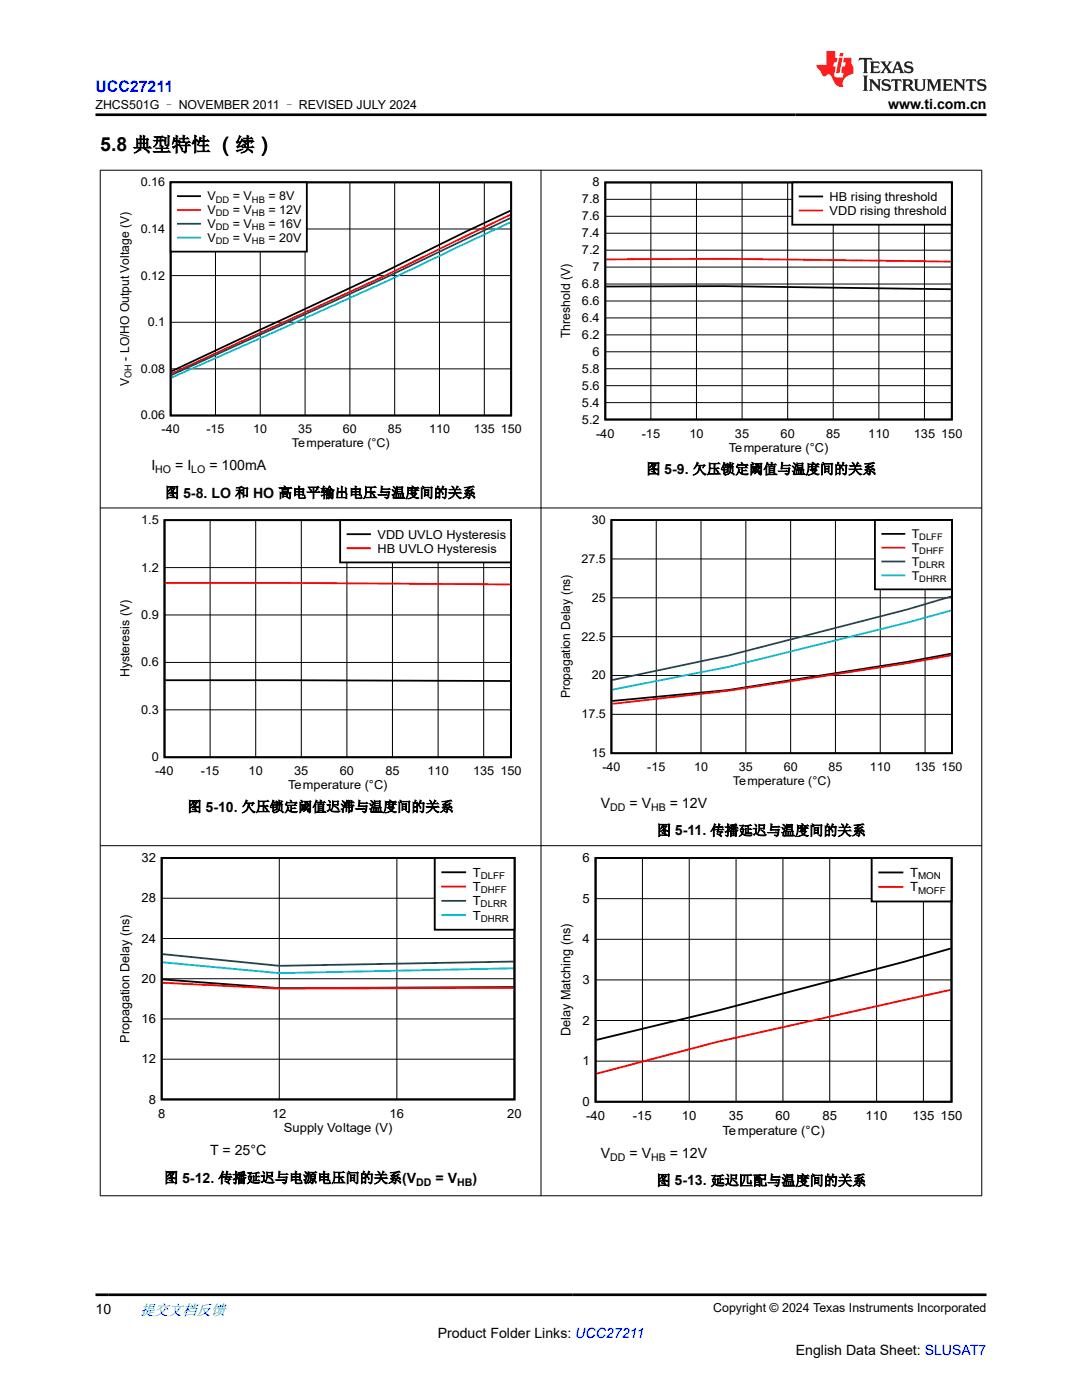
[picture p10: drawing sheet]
<svg xmlns="http://www.w3.org/2000/svg" width="216mm" height="279mm" viewBox="0 0 216 279" stroke-linecap="round" stroke-linejoin="round" font-family="sans-serif">
<path d="M34.1 36.4h67.9v46.5h-67.9zM101.8 42.1l-8.7 4.1-16.1 7.9-42.8 20" fill="none" stroke="#000" stroke-width=".36"/>
<path d="M43 36.4v46.5M51.9 36.4v46.5M60.9 36.4v46.5M69.8 36.4v46.5M78.8 36.4v46.5M87.7 36.4v46.5M96.6 36.4v46.5M34.1 55h67.9M34.1 45.7h67.9M34.1 73.6h67.9M34.1 64.3h67.9" fill="none" stroke="#000" stroke-width=".2"/>
<path d="M101.8 42.9l-24.8 12.1-42.8 19.6" fill="none" stroke="#f00" stroke-width=".36"/>
<path d="M101.8 43.5l-24.8 11.9-42.8 19.4" fill="none" stroke="#156" stroke-width=".36"/>
<path d="M101.8 44.4l-24.8 11.8-42.8 19.2" fill="none" stroke="#0bc" stroke-width=".36"/>
<path d="M34 36.4h27.2v13.8h-27.2z" fill-rule="evenodd" fill="#fff"/>
<path d="M34 36.4h27.2v13.8h-27.2zM35.5 39.1h4.4M120.8 36.4h69.1v47.3h-69.1zM121 57.2l23.4-.1 45.3 .6" fill="none" stroke="#000" stroke-width=".36"/>
<path d="M35.5 41.9h4.4M121 51.8l23.4-.2 45.3 .6" fill="none" stroke="#f00" stroke-width=".36"/>
<path d="M35.5 44.7h4.4" fill="none" stroke="#156" stroke-width=".36"/>
<path d="M35.5 47.4h4.4" fill="none" stroke="#0bc" stroke-width=".36"/>
<g fill="none" stroke="#000" stroke-width=".2">
<path d="M120.8 39.8h69.1M129.9 36.4v47.3M139 36.4v47.3M148.1 36.4v47.3M157.2 36.4v47.3M166.3 36.4v47.3M175.4 36.4v47.3M184.5 36.4v47.3M120.8 56.7h69.1M120.8 53.3h69.1M120.8 49.9h69.1M120.8 46.5h69.1"/>
<path d="M120.8 43.2h69.1M120.8 77h69.1M120.8 73.6h69.1M120.8 70.2h69.1M120.8 66.8h69.1M120.8 63.4h69.1M120.8 60.1h69.1M120.8 80.4h69.1"/>
</g>
<path d="M158.1 36.4h31.8v8.4h-31.8z" fill-rule="evenodd" fill="#fff"/>
<path d="M158.1 36.4h31.8v8.4h-31.8zM159.6 39.2h4.5M32.8 103.8h69.2v47.3h-69.2zM33 135.8l68.8 .1" fill="none" stroke="#000" stroke-width=".36"/>
<path d="M159.6 42h4.5M33 116.3h23.5l45.3 .3" fill="none" stroke="#f00" stroke-width=".36"/>
<path d="M32.8 113.3h69.2M41.9 103.8v47.3M51 103.8v47.3M60.1 103.8v47.3M69.2 103.8v47.3M78.3 103.8v47.3M87.4 103.8v47.3M96.5 103.8v47.3M32.8 132.2h69.2M32.8 122.7h69.2M32.8 141.7h69.2" fill="none" stroke="#000" stroke-width=".2"/>
<path d="M67.9 103.8h34.1v8.4h-34.1z" fill-rule="evenodd" fill="#fff"/>
<path d="M67.9 103.8h34.1v8.4h-34.1zM69.4 106.6h4.4M122 103.8h67.9v46.5h-67.9zM189.8 130.5l-8.8 1.6-35.7 5.6-23.1 2.2" fill="none" stroke="#000" stroke-width=".36"/>
<path d="M69.4 109.4h4.4M189.8 130.8l-8.8 1.6-35.7 5.5-23.1 2.6" fill="none" stroke="#f00" stroke-width=".36"/>
<path d="M122 119.3h68M122 111.6h68M130.9 103.8v46.5M139.9 103.8v46.5M148.8 103.8v46.5M157.8 103.8v46.5M166.7 103.8v46.5M175.6 103.8v46.5M184.6 103.8v46.5M122 134.8h68M122 127.1h68M122 142.6h68" fill="none" stroke="#000" stroke-width=".2"/>
<path d="M189.8 119l-8.8 2.6-35.7 9.2-23.1 4.9" fill="none" stroke="#156" stroke-width=".36"/>
<path d="M189.8 121.8l-8.8 2.5-35.7 8.8-23.1 4.5" fill="none" stroke="#0bc" stroke-width=".36"/>
<path d="M174.6 103.8h15.3v13.8h-15.3z" fill-rule="evenodd" fill="#fff"/>
<path d="M174.6 103.8h15.3v13.8h-15.3zM176.1 106.5h4.3" fill="none" stroke="#000" stroke-width=".36"/>
<path d="M176.1 109.3h4.3" fill="none" stroke="#f00" stroke-width=".36"/>
<path d="M176.1 112.1h4.3" fill="none" stroke="#156" stroke-width=".36"/>
<path d="M176.1 114.8h4.3" fill="none" stroke="#0bc" stroke-width=".36"/>
<path d="M32.3 171.2h70.4v48.2h-70.4zM32.4 195.5l23.3 1.7 46.8-.2" fill="none" stroke="#000" stroke-width=".37"/>
<path d="M32.3 179.3h70.4M55.7 171.2v48.2M79.2 171.2v48.2M32.3 195.3h70.4M32.3 187.3h70.4M32.3 211.4h70.4M32.3 203.3h70.4" fill="none" stroke="#000" stroke-width=".2"/>
<path d="M32.4 196.1l23.3 1.2 46.8-.2" fill="none" stroke="#f00" stroke-width=".37"/>
<path d="M32.4 190.4l23.3 2.4 46.8-.9" fill="none" stroke="#156" stroke-width=".37"/>
<path d="M32.4 192l23.3 2.2 46.8-1" fill="none" stroke="#0bc" stroke-width=".37"/>
<path d="M86.7 171.2h16v14.3h-16z" fill-rule="evenodd" fill="#fff"/>
<path d="M86.7 171.2h16v14.3h-16zM88.3 174.1h4.5M118.8 171.2h71.1v48.7h-71.1zM189.7 189.3l-9.2 2.6-37.4 9.8-24.1 5.8" fill="none" stroke="#000" stroke-width=".37"/>
<path d="M88.3 176.9h4.5M189.7 197.6l-46.6 10.3-24.1 6.4" fill="none" stroke="#f00" stroke-width=".37"/>
<path d="M88.3 179.8h4.5" fill="none" stroke="#156" stroke-width=".37"/>
<path d="M88.3 182.6h4.5" fill="none" stroke="#0bc" stroke-width=".37"/>
<path d="M118.8 179.3h71.1M128.2 171.2v48.7M137.5 171.2v48.7M146.9 171.2v48.7M156.2 171.2v48.7M165.6 171.2v48.7M174.9 171.2v48.7M184.3 171.2v48.7M118.8 195.6h71.1M118.8 187.5h71.1M118.8 211.8h71.1M118.8 203.7h71.1" fill="none" stroke="#000" stroke-width=".2"/>
<path d="M173.9 171.2h16v8.7h-16z" fill-rule="evenodd" fill="#fff"/>
<path d="M173.9 171.2h16v8.7h-16zM175.5 174.1h4.6" fill="none" stroke="#000" stroke-width=".37"/>
<path d="M175.5 177h4.6" fill="none" stroke="#f00" stroke-width=".37"/>
<path d="M19.9 34h176.1M20 33.9v204.8M107.9 33.9v204.8M195.9 33.9v204.8M19.9 101.4h176.1M19.9 168.8h176.1M19.9 238.6h176.1" fill="none" stroke="#000" stroke-width=".2"/>
<path d="M171.5 11.6l-.2 .5 .5-.2h.6v.1v2.2l-.2 .4h1l-.2-.4v-2.2v-.1h.5l.6 .2-.2-.5zM173.6 12.3l.2 .4v1.5l-.2 .4h1.9l.1-.6a1.08 1.08 0 0 1-1.3 .2v-.7h.6l.4 .2v-.7l-.4 .2h-.6v-.5l.2-.2a1 1 0 0 1 1 .3l-.1-.5zM175.7 12.3l.9 1.1-1 1.2h.9l-.2-.2 .5-.8 .4 .8-.2 .2h1.6l-.2-.2 .2-.5h.9l.1 .5-.1 .2h.9l-.2-.3-.8-2h-.5l-.9 2.2-.9-1.1 .9-1.1h-.8l.2 .2-.4 .6-.4-.6 .2-.2zM179 12.7l.4 1h-.7zM180.7 12.4a.65 .65 0 0 0-.2 .7 .65 .65 0 0 0 .6 .5l.6 .1 .1 .3a.79 .79 0 0 1-.7 .4 .79 .79 0 0 1-.7-.5l.1 .7 .2-.1a.93 .93 0 0 0 1.1 .1 .93 .93 0 0 0 .4-1 1.46 1.46 0 0 0-1.2-.6l-.1-.3a1.09 1.09 0 0 1 1.2 .2l-.2-.6-.1 .1-.5-.2zM172.2 15.1l.2 .4v2.2l-.2 .4h1l-.2-.4v-2.2l.2-.4zM173.4 15.8l.2 .4v1.5l-.2 .4h.8l-.3-.4 .1-1.3 1.6 1.8v-2l.2-.4h-.7l.1 .2 .1 1.1-1.2-1.3zM176.2 15.9a.65 .65 0 0 0-.2 .8 .65 .65 0 0 0 .6 .4l.6 .2 .1 .2a.79 .79 0 0 1-.7 .4 .79 .79 0 0 1-.7-.5l.1 .7 .2-.1a.93 .93 0 0 0 1.1 .1 .93 .93 0 0 0 .4-.9 1.46 1.46 0 0 0-1.2-.6l-.1-.4a1.09 1.09 0 0 1 1.2 .2l-.1-.6-.2 .1-.5-.1zM177.9 15.8l-.1 .6a.63 .63 0 0 1 .8-.3v1.6l-.3 .4h1l-.2-.4v-1.6a.66 .66 0 0 1 .8 .3l-.1-.6zM180 15.8l.2 .4v1.5l-.2 .4h1l-.2-.2-.1-.7h.5l.1 .2a.79 .79 0 0 0 1.2 .6l-1-.9a.61 .61 0 0 0 .6-.6 .61 .61 0 0 0-.5-.7zM180.8 16.1h.1a.47 .47 0 0 1 .5 .1 .47 .47 0 0 1 .1 .5l-.1 .1-.7 .1zM182.3 15.8l.2 .2a2.27 2.27 0 0 0 .4 2 1.04 1.04 0 0 0 1.7-.7v-1.3l.2-.2h-.8l.2 .4v1.1a.6 .6 0 0 1-.6 .6 .6 .6 0 0 1-.6-.6v-1.1l.3-.4zM184.9 15.8l.2 .4v1.5l-.2 .4h.8l-.3-.4v-1.4l.9 1.9 .9-1.9v1.4l-.3 .4h1l-.2-.4v-1.5l.2-.4h-.8l-.7 1.5-.6-1.5zM188.1 15.8l.2 .4v1.5l-.2 .4h1.9l.1-.6a1.09 1.09 0 0 1-1.3 .2v-.7h.6l.4 .2v-.6l-.4 .2h-.6v-.6l.2-.1a1.01 1.01 0 0 1 1 .3l-.1-.6zM190.2 15.8l.3 .4v1.5l-.3 .4h.8l-.2-.4v-1.3l1.6 1.8v-2l.2-.4h-.7l.2 .2v1.1l-1.2-1.3zM192.8 15.8l-.1 .6a.63 .63 0 0 1 .8-.3v1.6l-.3 .4h1l-.2-.4v-1.6a.66 .66 0 0 1 .8 .3l-.1-.6zM195.2 15.9a.65 .65 0 0 0-.2 .8 .65 .65 0 0 0 .6 .4l.6 .2 .2 .2a.79 .79 0 0 1-.7 .4 .79 .79 0 0 1-.7-.5l.1 .7 .2-.1a.93 .93 0 0 0 1 .1 .93 .93 0 0 0 .5-.9 1.46 1.46 0 0 0-1.3-.6v-.4a1.09 1.09 0 0 1 1.2 .2l-.2-.6-.2 .1-.5-.1z" fill="#231f20"/>
<path d="M164.9 10.2v2.8h-2l.1 .3 .8 1a.95 .95 0 0 0 1 .9 .59 .59 0 0 1 .5-.4 .59 .59 0 0 1 .5 .4l.4 .7a1.59 1.59 0 0 0 2.1 1.4 1.61 1.61 0 0 1 1-2.3l1-.3-.1-1.5a1.59 1.59 0 0 1-.3-1.7h-1.5l-.2 .9h.6l-.2 .9h-.5l-.2 1v.2l.4 .1-.1 .9h-.7a.73 .73 0 0 1-1-.7l.3-1.5h-.5l.1-.9h.5l.2-.9h-.5v-1.3zM167.4 11.5l-.6 3.1h.7l.6-3.1zM167.6 10.6l-.1 .6h.7l.1-.6z" fill="#ed1c24"/>
<path d="M19 22.9h177.8M19 258.4h177.8" fill="none" stroke="#000" stroke-width=".53"/>
<text font-size="3.9" x="20" y="30.2">5.8 典型特性 （续）</text>
<text font-size="3.2" fill="#00f" x="19" y="18.3">UCC27211</text>
<text font-size="3" fill="#00f" x="27.9" y="262.4">提交文档反馈</text>
<g font-size="2.8">
<text x="177.2" y="21.7">www.ti.com.cn</text>
<text x="30.2" y="93.8">I</text>
<text x="35" y="93.8">= I</text>
<text x="41.8" y="93.8">= 100mA</text>
<text x="129" y="94.6">图 5-9. 欠压锁定阈值与温度间的关系</text>
<text x="32.9" y="99.3">图 5-8. LO 和 HO 高电平输出电压与温度间的关系</text>
<text x="37.4" y="162">图 5-10. 欠压锁定阈值迟滞与温度间的关系</text>
<text x="119.9" y="161.2">V</text>
<text x="125.6" y="161.2">= V</text>
<text x="133.6" y="161.2">= 12V</text>
<text x="131.1" y="166.7">图 5-11. 传播延迟与温度间的关系</text>
<text x="41.9" y="230.5">T = 25°C</text>
<text x="119.9" y="231.1">V</text>
<text x="125.6" y="231.1">= V</text>
<text x="133.6" y="231.1">= 12V</text>
<text x="32.7" y="236">图 5-12. 传播延迟与电源电压间的关系(V</text>
<text x="86.9" y="236">= V</text>
<text x="94.3" y="236">)</text>
<text x="131" y="236.6">图 5-13. 延迟匹配与温度间的关系</text>
<text x="19" y="262.1">10</text>
<text x="87.3" y="266.9">Product Folder Links: UCC27211</text>
<text x="158.8" y="270.3">English Data Sheet: SLUSAT7</text>
</g>
<g font-size="2.6">
<text x="25.9" y="208.1" transform="rotate(-90 25.9 208.1)">Propagation Delay (ns)</text>
<text x="113.8" y="206.8" transform="rotate(-90 113.8 206.8)">Delay Matching (ns)</text>
</g>
<g font-size="2.5">
<text x="19.1" y="21.8">ZHCS501G – NOVEMBER 2011 – REVISED JULY 2024</text>
<text x="116.1" y="40.6">7.8</text>
<text x="118.2" y="37.2">8</text>
<text x="165.5" y="40.1">HB rising</text>
<text x="176.6" y="40.1">thresho</text>
<text x="185.1" y="40.1">ld</text>
<text x="116.1" y="47.4">7.4</text>
<text x="116.1" y="44">7.6</text>
<text x="165.5" y="42.9">VDD rising threshold</text>
<text x="116.1" y="50.7">7.2</text>
<text x="116.1" y="57.5">6.8</text>
<text x="118.2" y="54.1">7</text>
<text x="116.1" y="64.3">6.4</text>
<text x="116.1" y="60.9">6.6</text>
<text x="25.8" y="72" transform="rotate(-90 25.8 72)">- LO/HO Output Voltage (V)</text>
<text x="113.8" y="67.5" transform="rotate(-90 113.8 67.5)">Threshold (V)</text>
<text x="116.1" y="67.6">6.2</text>
<text x="118.2" y="71">6</text>
<text x="25.8" y="77" transform="rotate(-90 25.8 77)">V</text>
<text x="116.1" y="77.8">5.6</text>
<text x="116.1" y="74.4">5.8</text>
<text x="116.1" y="81.2">5.4</text>
<text x="116.1" y="84.5">5.2</text>
<text x="118.9" y="87.3">-40</text>
<text x="128" y="87.3">-15</text>
<text x="137.6" y="87.3">10</text>
<text x="146.7" y="87.3">35</text>
<text x="155.8" y="87.3">60</text>
<text x="164.9" y="87.3">85</text>
<text x="173.2" y="87.3">110</text>
<text x="182.3" y="87.3">135</text>
<text x="187.8" y="87.3">150</text>
<text x="145.4" y="90.1">Temperature (°C)</text>
<text x="28.2" y="104.6">1.5</text>
<text x="75.3" y="107.5">VD</text>
<text x="78.9" y="107.5">D UVLO Hysteresis</text>
<text x="75.3" y="110.3">HB</text>
<text x="79.6" y="110.3">UVLO Hysteresis</text>
<text x="28.2" y="114.1">1.2</text>
<text x="28.2" y="123.5">0.9</text>
<text x="25.8" y="135.2" transform="rotate(-90 25.8 135.2)">Hysteresis (V)</text>
<text x="28.2" y="133">0.6</text>
<text x="28.2" y="142.5">0.3</text>
<text x="113.7" y="139.4" transform="rotate(-90 113.7 139.4)">Propagation Delay (ns)</text>
<text x="30.3" y="151.9">0</text>
<text x="31" y="154.7">-40</text>
<text x="40.1" y="154.7">-15</text>
<text x="49.6" y="154.7">10</text>
<text x="58.7" y="154.7">35</text>
<text x="67.8" y="154.7">60</text>
<text x="76.9" y="154.7">85</text>
<text x="85.3" y="154.7">110</text>
<text x="94.4" y="154.7">135</text>
<text x="99.8" y="154.7">150</text>
<text x="57.5" y="157.5">Temperature (°C)</text>
<text x="28.2" y="172">32</text>
<text x="116.2" y="172.1">6</text>
<text x="94.3" y="175">T</text>
<text x="94.3" y="177.8">T</text>
<text x="181.6" y="177.9">T</text>
<text x="181.6" y="175">T</text>
<text x="28.2" y="180.1">28</text>
<text x="94.3" y="180.7">T</text>
<text x="94.3" y="183.5">T</text>
<text x="116.2" y="180.2">5</text>
<text x="28.2" y="188.1">24</text>
<text x="116.2" y="188.3">4</text>
<text x="28.2" y="196.1">20</text>
<text x="116.2" y="196.4">3</text>
<text x="28.2" y="204.2">16</text>
<text x="116.2" y="204.5">2</text>
<text x="28.2" y="212.2">12</text>
<text x="116.2" y="212.6">1</text>
<text x="29.7" y="220.2">8</text>
<text x="116.2" y="220.7">0</text>
<text x="31.5" y="223.1">8</text>
<text x="54.3" y="223.1">12</text>
<text x="56.6" y="225.9">Supply Voltage (V)</text>
<text x="77.7" y="223.1">16</text>
<text x="101.2" y="223.1">20</text>
<text x="117" y="223.6">-40</text>
<text x="126.3" y="223.6">-15</text>
<text x="136.1" y="223.6">10</text>
<text x="144.1" y="226.5">Temperature (°C)</text>
<text x="145.4" y="223.6">35</text>
<text x="154.8" y="223.6">60</text>
<text x="164.1" y="223.6">85</text>
<text x="172.7" y="223.6">110</text>
<text x="182.1" y="223.6">135</text>
<text x="187.7" y="223.6">150</text>
<text x="142.3" y="261.8">Copyright © 2024 Texas Instruments Incorporated</text>
</g>
<g font-size="2.4">
<text x="28.1" y="37.2">0.16</text>
<text x="41.4" y="40">V</text>
<text x="46.4" y="40">= V</text>
<text x="53.5" y="40">= 8V</text>
<text x="28.1" y="46.5">0.14</text>
<text x="41.4" y="42.8">V</text>
<text x="41.4" y="45.5">V</text>
<text x="46.4" y="42.8">= V</text>
<text x="46.4" y="45.5">= V</text>
<text x="53.5" y="42.8">= 12V</text>
<text x="53.5" y="45.5">= 16V</text>
<text x="41.4" y="48.3">V</text>
<text x="46.4" y="48.3">= V</text>
<text x="53.5" y="48.3">= 20V</text>
<text x="28.1" y="55.8">0.12</text>
<text x="29.5" y="65.1">0.1</text>
<text x="28.1" y="74.4">0.08</text>
<text x="28.1" y="83.7">0.06</text>
<text x="32.2" y="86.5">-40</text>
<text x="41.2" y="86.5">-15</text>
<text x="50.5" y="86.5">10</text>
<text x="58.3" y="89.2">Temperature (°C)</text>
<text x="59.5" y="86.5">35</text>
<text x="68.4" y="86.5">60</text>
<text x="77.4" y="86.5">85</text>
<text x="85.6" y="86.5">110</text>
<text x="94.5" y="86.5">135</text>
<text x="99.9" y="86.5">150</text>
<text x="118.1" y="104.6">30</text>
<text x="181.9" y="107.4">T</text>
<text x="116" y="112.3">27.5</text>
<text x="181.9" y="112.9">T</text>
<text x="181.9" y="110.2">T</text>
<text x="181.9" y="115.7">T</text>
<text x="118.1" y="120.1">25</text>
<text x="116" y="127.9">22.5</text>
<text x="118.1" y="135.6">20</text>
<text x="116" y="143.4">17.5</text>
<text x="118.1" y="151.1">15</text>
<text x="120.2" y="153.9">-40</text>
<text x="129.1" y="153.9">-15</text>
<text x="138.5" y="153.9">10</text>
<text x="147.4" y="153.9">35</text>
<text x="156.4" y="153.9">60</text>
<text x="165.3" y="153.9">85</text>
<text x="173.6" y="153.9">110</text>
<text x="182.5" y="153.9">135</text>
<text x="187.9" y="153.9">150</text>
<text x="146.2" y="156.6">Temperature (°C)</text>
</g>
<g font-size="2.1">
<text x="31" y="94.4">HO</text>
<text x="38.2" y="94.4">LO</text>
<text x="121.8" y="161.8">DD</text>
<text x="129.9" y="161.8">HB</text>
<text x="121.8" y="231.6">DD</text>
<text x="129.9" y="231.6">HB</text>
<text x="83.1" y="236.6">DD</text>
<text x="91.2" y="236.6">HB</text>
</g>
<g font-size="1.9">
<text x="26.2" y="75.4" transform="rotate(-90 26.2 75.4)">OH</text>
<text x="95.9" y="175.4">DLFF</text>
<text x="95.9" y="178.2">DHFF</text>
<text x="183.2" y="178.3">M</text>
<text x="183.2" y="175.4">M</text>
<text x="184.8" y="175.4">ON</text>
<text x="184.8" y="178.3">OFF</text>
<text x="95.9" y="181.1">DLRR</text>
<text x="95.9" y="184">DHRR</text>
</g>
<g font-size="1.8">
<text x="43" y="40.4">DD</text>
<text x="50.3" y="40.4">HB</text>
<text x="43" y="43.2">DD</text>
<text x="43" y="45.9">DD</text>
<text x="50.3" y="43.2">HB</text>
<text x="50.3" y="45.9">HB</text>
<text x="43" y="48.7">DD</text>
<text x="50.3" y="48.7">HB</text>
<text x="183.4" y="107.8">D</text>
<text x="184.8" y="107.8">LFF</text>
<text x="183.4" y="113.3">D</text>
<text x="183.4" y="110.6">D</text>
<text x="184.8" y="110.6">HFF</text>
<text x="184.8" y="113.3">LRR</text>
<text x="183.4" y="116.1">D</text>
<text x="184.8" y="116.1">HRR</text>
</g>
</svg>
